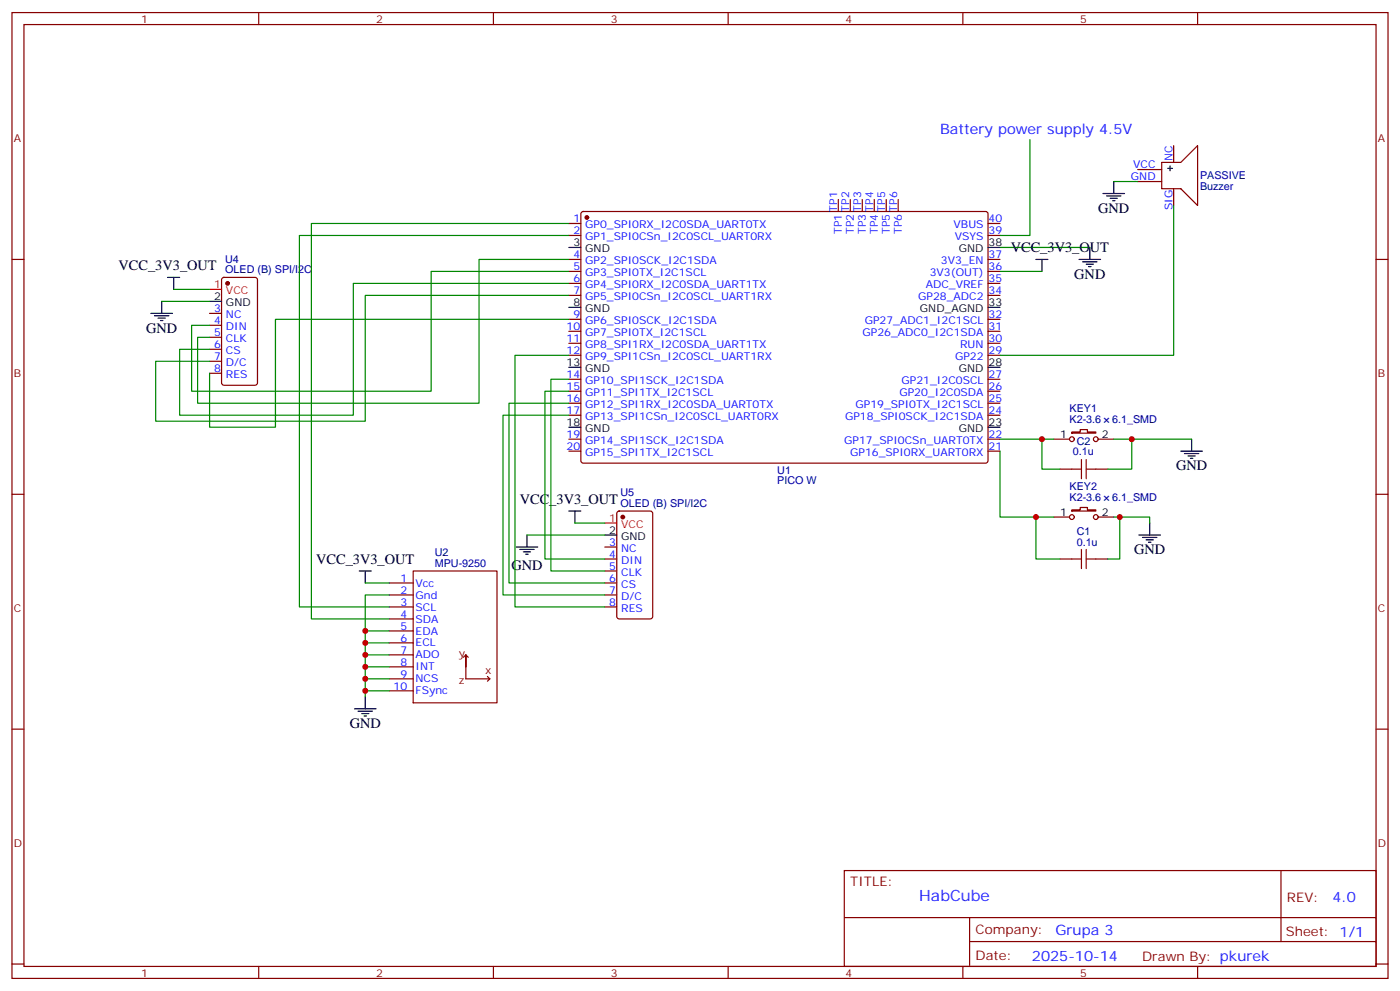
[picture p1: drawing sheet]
<svg xmlns="http://www.w3.org/2000/svg" width="412mm" height="292mm" viewBox="0 0 412 292" stroke-linecap="round" stroke-linejoin="round" font-family="sans-serif">
<g fill="none" stroke="#870000" stroke-width=".35">
<path d="M3.5 3.7h405.4v284.3h-405.4zM7.1 7.2h398.2v277.3h-398.2zM76.2 3.7v3.5M145.3 3.7v3.5M214.5 3.7v3.5M283.6 3.7v3.5M352.8 3.7v3.5M246.9 58.7v3.6M250.5 58.7v3.6M254 58.7v3.6M257.5 58.7v3.6M261.1 58.7v3.6"/>
<path d="M264.6 58.7v3.6M335.1 49.9h7.1M335.1 53.4h7.1M342.2 47.8h5.6l5-4.9v17.6l-5-4.9h-5.6zM345.7 42.9v4.9M345.7 55.6v4.9M3.5 76.4h3.6M167.6 76.4h3.5M167.6 65.8h3.5M167.6 69.3h3.5M167.6 79.9h3.5M171.3 62.5l.5-.2h118.8l.4 .7v72.9l-.7 .4h-118.8l-.4-.7v-72.6z"/>
<path d="M291 76.4h3.6M291 65.8h3.6M291 69.3h3.6M291 79.9h3.6M405.3 76.4h3.6M61.7 92.3h3.6M61.7 95.8h3.6M61.7 99.3h3.6M65.5 81.9l.5-.2h9.1l.7 .4v30.6l-.4 .7h-9.4l-.7-.4v-30.6zM167.6 83.4h3.5M167.6 87h3.5M167.6 94h3.5"/>
<path d="M167.6 97.5h3.5M291 83.4h3.6M291 87h3.6M291 94h3.6M291 97.5h3.6M61.7 102.8h3.6M61.7 106.4h3.6M61.7 109.9h3.6M167.6 101.1h3.5M167.6 104.6h3.5M167.6 111.7h3.5M167.6 115.2h3.5"/>
<path d="M167.6 118.7h3.5M291 101.1h3.6M291 104.6h3.6M291 111.7h3.6M291 115.2h3.6M291 118.7h3.6M167.6 129.3h3.5M167.6 122.2h3.5M167.6 132.8h3.5M291 129.3h3.6M291 122.2h3.6M291 132.8h3.6"/>
<path d="M310.4 129.3h4.6M312.2 138.1h3.5M315.7 127.2h2.5v-.7h2.1v.7h2.5v.3h-7.1zM322.8 138.1h3.5M323.5 129.3h4.6M3.5 145.5h3.6M181.9 150.7l.5-.2h9.2l.6 .4 .1 30.6-.5 .7h-9.4l-.7-.5v-30.5zM310.4 152.2h4.6M315.7 150.1h2.5v-.7h2.1v.7h2.5v.4h-7.1zM323.5 152.2h4.6M405.3 145.5h3.6M114.7 171.6h7"/>
<path d="M114.7 175.2h7M114.7 178.7h7M121.7 168.1h24.7v38.8h-24.7zM178.2 171.6h3.5M178.2 175.2h3.5M178.2 178.7h3.5M178.2 164.6h3.5M178.2 161h3.5M178.2 168.1h3.5M312.2 164.6h3.5M322.8 164.6h3.5M114.7 182.2h7"/>
<path d="M114.7 185.7h7M114.7 189.3h7M114.7 192.8h7M114.7 196.3h7M114.7 199.8h7M136.5 193.5l.7-.7 .7 .7M137.2 196.3v-3.5v7h7.1M143.6 199.1l.7 .7M144.3 199.8l-.7 .8M3.5 214.7h3.6M114.7 203.4h7M405.3 214.7h3.6"/>
<path d="M248.7 256.3h156.6v28.2h-156.6zM377.3 256.3v20.9M248.7 270.1h156.5M285.6 277.2h119.6M285.6 270.1v14.2M3.5 283.8h3.6M76.2 284.5v3.5M145.3 284.5v3.5M214.5 284.5v3.5M283.6 284.5v3.5M352.8 284.5v3.5M405.3 283.8h3.6"/>
<circle cx="315.7" cy="129.3" r=".71"/>
<circle cx="322.8" cy="129.3" r=".71"/>
<circle cx="315.7" cy="152.2" r=".71"/>
<circle cx="322.8" cy="152.2" r=".71"/>
</g>
<g fill="none" stroke="#000" stroke-width=".35">
<path d="M324.9 57h6.4M326 57.7h4.2M327 58.4h2.1M327.7 59.1h.7M328.1 53.4v3.6M344 49.6h1.4M344.7 48.9v1.4M167.6 72.8h3.5M291 72.8h3.6M305.2 76.4h3.5M306.9 76.4v3.5M317.9 76.4h6.3"/>
<path d="M318.9 77.1h4.2M320 77.8h2.1M320.7 78.5h.7M321 72.8v3.6M44.4 92.3h6.4M45.5 93h4.2M46.6 93.7h2.1M47.3 94.4h.7M47.6 88.7v3.6M49.4 81.7h3.5M51.2 81.7v3.5M61.7 88.7h3.6"/>
<path d="M167.6 90.5h3.5M291 90.5h3.6M167.6 108.1h3.5M291 108.1h3.6M167.6 125.8h3.5M291 125.8h3.6M347.8 132.8h6.4M348.9 133.5h4.2M350 134.2h2.1M350.7 134.9h.7M351 129.3v3.5M155.2 157.5v3.5"/>
<path d="M167.6 150.5h3.5M169.3 150.5v3.5M178.2 157.5h3.5M335.5 157.5h6.3M336.5 158.2h4.3M337.6 158.9h2.1M338.3 159.6h.7M338.7 154v3.5M105.8 168.1h3.6M107.6 168.1v3.5M152 161h6.4M153.1 161.7h4.2"/>
<path d="M154.2 162.5h2.1M154.9 163.2h.7M104.4 208.7h6.4M105.5 209.4h4.2M106.5 210.1h2.2M107.2 210.8h.7M107.6 205.1v3.6"/>
</g>
<g fill="none" stroke="#008700" stroke-width=".35">
<path d="M303.4 41.1v28.2h-8.8M328.1 53.4h7M167.6 69.3h-79.4v109.4h26.5M167.6 65.8h-75.9v116.4h23M167.6 79.9h-40.6v35.3h-70.6v-19.4h5.3M167.6 76.4h-26.5v42.3h-82.9v-19.4h3.5M294.6 72.8h26.4M294.6 79.9h12.3M345.7 60.5v44.1h-51.1M47.6 88.7h14.1M51.2 85.2h10.5M167.6 83.4h-63.5v38.8h-51.2v-19.4h8.8"/>
<path d="M167.6 87h-60v37h-61.7v-17.6h15.8M167.6 94h-86.5v31.8h-19.4v-15.9M167.6 115.2h-7.1v49.4h17.7M167.6 111.7h-5.3v56.4h15.9M167.6 118.7h-17.7v52.9h28.3M167.6 104.6h-15.9v74.1h26.5M167.6 122.2h-19.4v53h30M294.6 132.8v19.4h15.8M294.6 129.3h15.8M306.9 129.3v8.8h5.3M328.1 129.3h22.9M333.4 129.3v8.8h-7.1"/>
<path d="M155.2 157.5h23M169.3 154h8.9M305.2 152.2v12.4h7M328.1 152.2h10.6v1.8M329.8 152.2v12.4h-3.5M107.6 171.6h7.1M114.7 175.2h-7.1v29.9M107.6 185.7h7.1M107.6 189.3h7.1M107.6 192.8h7.1M107.6 196.3h7.1M107.6 199.8h7.1"/>
<path d="M107.6 203.4h7.1"/>
</g>
<path d="M315.7 138.1h2.9M318.6 135.3v5.6M320 135.3v5.6M320 138.1h2.8M315.7 164.6h2.9M318.6 161.7v5.7M320 164.6h2.8M320 161.7v5.7" fill="none" stroke="#a10000" stroke-width=".35"/>
<g fill="#870000" stroke="#870000" stroke-width=".35">
<circle cx="67" cy="83.4" r=".53"/>
<circle cx="183.4" cy="152.2" r=".53"/>
<circle cx="172.9" cy="64" r=".53"/>
</g>
<path d="M61.7 85.2h3.6M178.2 154h3.5" fill="none" stroke="#f00" stroke-width=".35"/>
<g fill="#c00">
<circle cx="306.9" cy="129.3" r=".88"/>
<circle cx="333.4" cy="129.3" r=".88"/>
<circle cx="329.8" cy="152.2" r=".88"/>
<circle cx="305.2" cy="152.2" r=".88"/>
<circle cx="107.6" cy="185.7" r=".88"/>
<circle cx="107.6" cy="189.3" r=".88"/>
<circle cx="107.6" cy="192.8" r=".88"/>
<circle cx="107.6" cy="196.3" r=".88"/>
<circle cx="107.6" cy="199.8" r=".88"/>
<circle cx="107.6" cy="203.4" r=".88"/>
</g>
<text font-size="4.6" fill="#00f" x="270.8" y="265.3">HabCube</text>
<g font-size="4.2" fill="#00f">
<text x="276.9" y="39.3">Battery power supply 4.5V</text>
<text x="392.5" y="265.6">4.0</text>
<text x="310.9" y="275.1">Grupa 3</text>
<text x="304" y="282.9">2025-10-14</text>
</g>
<g font-size="4.2">
<text x="323.5" y="62.6">GND</text>
<text x="297.7" y="74.3">VCC_3V3_OUT</text>
<text x="34.9" y="79.6">VCC_3V3_OUT</text>
<text x="316.4" y="82">GND</text>
<text x="43" y="97.9">GND</text>
<text x="346.4" y="138.5">GND</text>
<text x="153.1" y="148.3">VCC_3V3_OUT</text>
<text x="93.1" y="166">VCC_3V3_OUT</text>
<text x="150.6" y="167.7">GND</text>
<text x="334.1" y="163.2">GND</text>
<text x="103" y="214.3">GND</text>
</g>
<g font-size="3.9" fill="#800">
<text x="250.5" y="260.9">TITLE:</text>
<text x="379.1" y="265.6">REV:</text>
<text x="287.4" y="275.1">Company:</text>
<text x="378.7" y="275.7">Sheet: 1/1</text>
<text x="287.4" y="282.8">Date:</text>
<text x="336.4" y="282.8">Drawn By: pkurek</text>
</g>
<g font-size="3.2" fill="#800">
<text x="41.6" y="6.7">1</text>
<text x="110.8" y="6.7">2</text>
<text x="179.9" y="6.7">3</text>
<text x="249.1" y="6.7">4</text>
<text x="318.2" y="6.7">5</text>
<text x="4.1" y="41.8">A</text>
<text x="405.9" y="41.8">A</text>
<text x="4.1" y="110.9">B</text>
<text x="405.9" y="110.9">B</text>
<text x="4.1" y="180.1">C</text>
<text x="405.9" y="180.1">C</text>
<text x="135.1" y="193.5">y</text>
<text x="135.1" y="201.3">z</text>
<text x="142.9" y="198.4">x</text>
<text x="4.1" y="249.2">D</text>
<text x="405.9" y="249.2">D</text>
<text x="41.6" y="287.5">1</text>
<text x="110.8" y="287.5">2</text>
<text x="179.9" y="287.5">3</text>
<text x="249.1" y="287.5">4</text>
<text x="318.2" y="287.5">5</text>
</g>
<g font-size="3.2" fill="#00f">
<text x="345.4" y="47.4" transform="rotate(-90 345.4 47.4)">NC</text>
<text x="333.1" y="53.1">GND</text>
<text x="333.8" y="49.6">VCC</text>
<text x="168.9" y="65.4">1</text>
<text x="246.6" y="62.3" transform="rotate(-90 246.6 62.3)">TP1</text>
<text x="250.1" y="62.3" transform="rotate(-90 250.1 62.3)">TP2</text>
<text x="253.6" y="62.3" transform="rotate(-90 253.6 62.3)">TP3</text>
<text x="257.2" y="62.3" transform="rotate(-90 257.2 62.3)">TP4</text>
<text x="260.7" y="62.3" transform="rotate(-90 260.7 62.3)">TP5</text>
<text x="264.2" y="62.3" transform="rotate(-90 264.2 62.3)">TP6</text>
<text x="291.2" y="65.4">40</text>
<text x="345.4" y="61.9" transform="rotate(-90 345.4 61.9)">SIG</text>
<text x="168.9" y="69">2</text>
<text x="172.4" y="67.2">GP0_SPI0RX_I2C0SDA_UART0TX</text>
<text x="172.4" y="70.7">GP1_SPI0CSn_I2C0SCL_UART0RX</text>
<text x="248" y="68.9" transform="rotate(-90 248 68.9)">TP1</text>
<text x="251.5" y="68.9" transform="rotate(-90 251.5 68.9)">TP2</text>
<text x="255.1" y="68.9" transform="rotate(-90 255.1 68.9)">TP3</text>
<text x="258.6" y="68.9" transform="rotate(-90 258.6 68.9)">TP4</text>
<text x="262.1" y="68.9" transform="rotate(-90 262.1 68.9)">TP5</text>
<text x="265.6" y="68.9" transform="rotate(-90 265.6 68.9)">TP6</text>
<text x="280.9" y="67.2">VBUS</text>
<text x="281.3" y="70.7">VSYS</text>
<text x="291.2" y="69">39</text>
<text x="168.9" y="76">4</text>
<text x="172.4" y="77.8">GP2_SPI0SCK_I2C1SDA</text>
<text x="277.1" y="77.8">3V3_EN</text>
<text x="291.2" y="76">37</text>
<text x="168.9" y="79.6">5</text>
<text x="168.9" y="83.1">6</text>
<text x="172.4" y="81.3">GP3_SPI0TX_I2C1SCL</text>
<text x="273.9" y="81.3">3V3(OUT)</text>
<text x="291.2" y="83.1">35</text>
<text x="291.2" y="79.6">36</text>
<text x="168.9" y="86.6">7</text>
<text x="172.4" y="84.8">GP4_SPI0RX_I2C0SDA_UART1TX</text>
<text x="172.4" y="88.4">GP5_SPI0CSn_I2C0SCL_UART1RX</text>
<text x="270.5" y="88.4">GP28_ADC2</text>
<text x="272.7" y="84.8">ADC_VREF</text>
<text x="291.2" y="86.6">34</text>
<text x="63.1" y="91.9">3</text>
<text x="63.1" y="95.4">4</text>
<text x="66.6" y="93.7">NC</text>
<text x="168.9" y="93.7">9</text>
<text x="172.4" y="95.4">GP6_SPI0SCK_I2C1SDA</text>
<text x="254.7" y="95.4">GP27_ADC1_I2C1SCL</text>
<text x="291.2" y="93.7">32</text>
<text x="63.1" y="99">5</text>
<text x="66.6" y="97.2">DIN</text>
<text x="66.6" y="100.7">CLK</text>
<text x="166.9" y="97.2">10</text>
<text x="166.9" y="100.7">11</text>
<text x="172.4" y="99">GP7_SPI0TX_I2C1SCL</text>
<text x="254.1" y="99">GP26_ADC0_I2C1SDA</text>
<text x="291.2" y="100.7">30</text>
<text x="291.2" y="97.2">31</text>
<text x="63.1" y="102.5">6</text>
<text x="63.1" y="106">7</text>
<text x="66.6" y="104.2">CS</text>
<text x="66.6" y="107.8">D/C</text>
<text x="166.9" y="104.2">12</text>
<text x="172.4" y="102.5">GP8_SPI1RX_I2C0SDA_UART1TX</text>
<text x="172.4" y="106">GP9_SPI1CSn_I2C0SCL_UART1RX</text>
<text x="281.3" y="106">GP22</text>
<text x="282.8" y="102.5">RUN</text>
<text x="291.2" y="104.2">29</text>
<text x="63.1" y="109.5">8</text>
<text x="66.6" y="111.3">RES</text>
<text x="166.9" y="111.3">14</text>
<text x="172.4" y="113.1">GP10_SPI1SCK_I2C1SDA</text>
<text x="265.6" y="113.1">GP21_I2C0SCL</text>
<text x="291.2" y="111.3">27</text>
<text x="166.9" y="114.8">15</text>
<text x="166.9" y="118.4">16</text>
<text x="172.4" y="116.6">GP11_SPI1TX_I2C1SCL</text>
<text x="265" y="116.6">GP20_I2C0SDA</text>
<text x="291.2" y="118.4">25</text>
<text x="291.2" y="114.8">26</text>
<text x="166.9" y="121.9">17</text>
<text x="172.4" y="120.1">GP12_SPI1RX_I2C0SDA_UART0TX</text>
<text x="172.4" y="123.6">GP13_SPI1CSn_I2C0SCL_UART0RX</text>
<text x="248.9" y="123.6">GP18_SPI0SCK_I2C1SDA</text>
<text x="252" y="120.1">GP19_SPI0TX_I2C1SCL</text>
<text x="291.2" y="121.9">24</text>
<text x="166.9" y="128.9">19</text>
<text x="172.4" y="130.7">GP14_SPI1SCK_I2C1SDA</text>
<text x="248.7" y="130.7">GP17_SPI0CSn_UART0TX</text>
<text x="291.2" y="128.9">22</text>
<text x="166.9" y="132.5">20</text>
<text x="172.4" y="134.2">GP15_SPI1TX_I2C1SCL</text>
<text x="250.4" y="134.2">GP16_SPI0RX_UART0RX</text>
<text x="291.2" y="132.5">21</text>
<text x="179.5" y="160.7">3</text>
<text x="179.5" y="164.2">4</text>
<text x="179.5" y="167.7">5</text>
<text x="183" y="162.5">NC</text>
<text x="183" y="166">DIN</text>
<text x="117.9" y="171.3">1</text>
<text x="122.4" y="172.7">Vcc</text>
<text x="179.5" y="171.3">6</text>
<text x="183" y="169.5">CLK</text>
<text x="183" y="173">CS</text>
<text x="117.9" y="174.8">2</text>
<text x="117.9" y="178.3">3</text>
<text x="122.4" y="176.2">Gnd</text>
<text x="122.4" y="179.7">SCL</text>
<text x="179.5" y="174.8">7</text>
<text x="179.5" y="178.3">8</text>
<text x="183" y="176.6">D/C</text>
<text x="117.9" y="181.9">4</text>
<text x="117.9" y="185.4">5</text>
<text x="122.4" y="183.3">SDA</text>
<text x="183" y="180.1">RES</text>
<text x="117.9" y="188.9">6</text>
<text x="122.4" y="186.8">EDA</text>
<text x="122.4" y="190.3">ECL</text>
<text x="117.9" y="192.4">7</text>
<text x="117.9" y="196">8</text>
<text x="122.4" y="193.9">ADO</text>
<text x="122.4" y="197.4">INT</text>
<text x="115.9" y="203">10</text>
<text x="117.9" y="199.5">9</text>
<text x="122.4" y="200.9">NCS</text>
<text x="122.4" y="204.4">FSync</text>
</g>
<g font-size="3.2" fill="#000080">
<text x="353.5" y="52.8">PASSIVE</text>
<text x="353.5" y="56">Buzzer</text>
<text x="66.3" y="77.3">U4</text>
<text x="66.3" y="80.5">OLED (B) SPI/I2C</text>
<text x="315.1" y="124.5">K2-3.6</text>
<text x="315.1" y="121.4">KEY1</text>
<text x="327.6" y="124.5">6.1_SMD</text>
<text x="317.2" y="131.1">C2</text>
<text x="316.1" y="133.9">0.1u</text>
<text x="229" y="142.6">PICO W</text>
<text x="229" y="139.4">U1</text>
<text x="182.7" y="149.3">OLED (B) SPI/I2C</text>
<text x="182.7" y="146.1">U5</text>
<text x="315.1" y="147.5">K2-3.6</text>
<text x="315.1" y="144.3">KEY2</text>
<text x="327.6" y="147.5">6.1_SMD</text>
<text x="317.2" y="160.7">0.1u</text>
<text x="317.2" y="157.6">C1</text>
<text x="128.1" y="166.9">MPU-9250</text>
<text x="128.1" y="163.7">U2</text>
</g>
<g font-size="3.2">
<text x="168.9" y="72.5">3</text>
<text x="172.4" y="74.3">GND</text>
<text x="282.5" y="74.3">GND</text>
<text x="291.2" y="72.5">38</text>
<text x="63.1" y="88.4">2</text>
<text x="66.6" y="90.1">GND</text>
<text x="168.9" y="90.1">8</text>
<text x="172.4" y="91.9">GND</text>
<text x="271" y="91.9">GND_AGND</text>
<text x="291.2" y="90.1">33</text>
<text x="166.9" y="107.8">13</text>
<text x="291.2" y="107.8">28</text>
<text x="172.4" y="109.5">GND</text>
<text x="282.5" y="109.5">GND</text>
<text x="166.9" y="125.4">18</text>
<text x="291.2" y="125.4">23</text>
<text x="172.4" y="127.2">GND</text>
<text x="282.5" y="127.2">GND</text>
<text x="312.3" y="128.9">1</text>
<text x="324.6" y="128.9">2</text>
<text x="312.3" y="151.9">1</text>
<text x="324.6" y="151.9">2</text>
<text x="179.5" y="157.2">2</text>
<text x="183" y="158.9">GND</text>
</g>
<g font-size="3.2" fill="#f00">
<text x="63.1" y="84.8">1</text>
<text x="66.6" y="86.6">VCC</text>
<text x="179.5" y="153.6">1</text>
<text x="183" y="155.4">VCC</text>
</g>
</svg>
